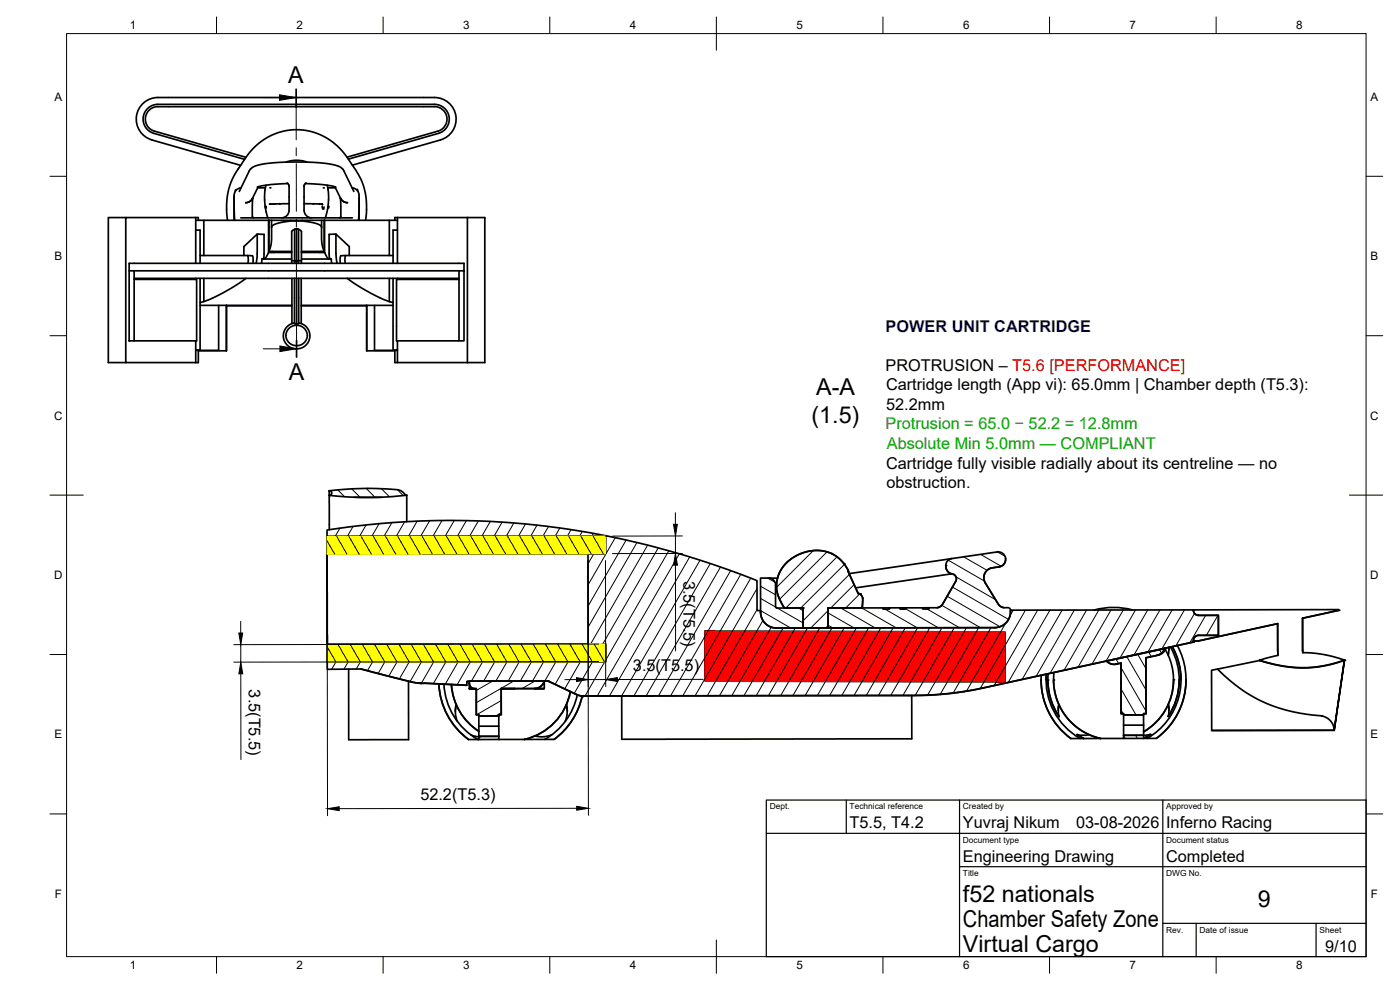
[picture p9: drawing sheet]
<svg xmlns="http://www.w3.org/2000/svg" width="297mm" height="210mm" viewBox="0 0 297 210" stroke-linecap="round" stroke-linejoin="round" font-family="sans-serif">
<!-- layer: Visible -->
<g fill="none" stroke="#000" stroke-width=".36">
<path d="M33.5 22.1h56.4a5 5 0 0 1 4.6 1 3.1 3.1 0 0 1-1.5 5.2l-19.1 5.5M33.5 22.6h58.7M33.5 20.7h58.7a4.6 4.6 0 0 1 4.5 3.9 4.6 4.6 0 0 1-3.3 5.1l-18.6 5.3M33.5 22.6a2.66 2.66 0 0 0-2.6 2.3 2.66 2.66 0 0 0 1.9 2.9l19.4 5.6M33.5 22.1a3.1 3.1 0 0 0-3.1 2.7 3.1 3.1 0 0 0 2.2 3.5l19.3 5.5M33.5 20.7a4.6 4.6 0 0 0-4.5 3.9 4.6 4.6 0 0 0 3.2 5.1l18.9 5.4M51.1 39.8a1.59 1.59 0 0 0-1.4 1.6M52.9 36.3l-2.1 4.3M52.9 36.2l.7-.7 1.6-.6 2.8-.4 3.1-.1h5.3l3.2 .3 2.4 .6 1 .9M54.7 39.8h1.6M54.8 39.6l-1.3 2.5M56.4 39.3l-.2 1.4-.1 1.9 .2 1.6 .5 2"/>
<path d="M60.7 34.4l1.9-.4 1.3 .1 1.3 .3M60.9 38.8l.3 .4 .1 .4M61.1 38.9l-3.6 .2-2.9 .6M61.3 39.3v5.3a1.59 1.59 0 0 1-1.6 1.6M64.5 39.3v5.3a1.62 1.62 0 0 0 1.6 1.6M64.8 38.9l3.4 .2 3.1 .6M64.9 38.8l-.3 .4-.1 .4M69.4 39.3l.3 1.4v1.9l-.2 1.6-.5 2M69.5 39.8h1.7M71 39.6l1.5 2.8 .5 .4 .7 .2M73 36.3l2.1 4.3M74.7 39.8a1.59 1.59 0 0 1 1.5 1.6v5.3"/>
<path d="M92.2 22.6a2.66 2.66 0 0 1 2.6 2.3 2.66 2.66 0 0 1-1.9 2.9l-19.3 5.5M26.7 46.1h-3.7v30.8h3.7M27.4 57.4v-1.5h71v16.4h-1v-14.9h1M27.4 57.4h1.1v14.9h-1.1zM28.5 59h68.9M28.5 59.3h13.2v13h-13.2M28.5 57.4h68.9M41.5 46.1h.6v.6M41.5 46.7h15.5M41.5 48.8h.9v7.1M41.5 46.1v9.8M41.5 46.1h-14.8v30.8h14.8"/>
<path d="M41.5 59v.3M42.4 54.2h11.1l.2 .6-.1 1M42.4 59v15.3h-.9M43.2 46.7v7.5M43.2 59v5M48.3 46.7l-.2-2v-1.9l.6-3.2 1.1-2.6 2.8-4.2 1.9-2.1 2.4-1.6 2.4-1.1 1.9-.4 1.6-.1 3.1 .4 2.7 1 2.1 1.3 2.3 2.3 2.9 4.3 1.2 2.7 .4 1.7 .2 1.8-.1 3.7M49.7 41.7l-.1 5M49.7 41.4v2.3M49.7 43.7l.1 3M50 40.3l-.1 .3M51.1 46.2h23.7M51.7 54.2v-1.9l2.9-2.7 1.4 .1v5.1"/>
<path d="M52.1 43h.1M52.2 59a29 29 0 0 1-9.6 5.1l-.2 .1M52.5 54.2l.2 .6-.1 1.1M53.5 45.9l.3 .3M53.6 42.1l-.5 .5-1 .4M53.6 42.1l-.1 .1M53.6 42l-.1 4M53.7 41.9a1.59 1.59 0 0 1-1.5 1.1M54.6 53.8l-.3 2M54.6 49.6v4.2M55.6 54.9h6.3M55.6 54.9l-.1 .9"/>
<path d="M56 54.8v.1M56 54.8l-.4 .1M56.3 40.1v.1M57 46.7h.1M57 46.7v6.9M57.1 46.7h4.6v.2l-3.2 .6-.8 .5-.2 3.7-.4 1.6M57.1 46.7v6.6M57.1 53.3h4.8M57.4 43.2l.1 .1M57.6 46.7v1.6M57.6 53.6h-.6l-.8 1.3M57.7 43.3h.1"/>
<path d="M57.7 53.3l.3 .3M58 53.6h3.9M58 53.5l-.4 .1M58 43.3h.1M58 43.3h-.8M59.3 43.2l-1.1 .1M59.3 43.2h.1M61.3 43.2h-2M61.7 46.9l3.5 .1 2.1 .5 .8 .4 .1 .3 .1 3.5 .5 1.6M61.7 46.7h7.1M61.9 55.3h.6v-6.6l-.6 .4v6.8M61.9 59v9.6"/>
<path d="M62.5 59v9.5M62.5 55.9v-.6h.4v.6M62.9 59v9.7h-.4v-.2M62.9 48.5l-.4 .1M63.3 48.6l-.4-.1v6.8h.4v.6M63.4 59v9.5M63.9 59v9.6M63.9 55.3h-.6v-6.6l.6 .4v6.8M63.9 53.3h4.9M63.9 53.6h4M63.9 54.9h6.4M64.2 46.7v.2"/>
<path d="M64.5 43.2h2M66.5 43.2l1.3 .1M66.5 43.2h.1M67.8 43.3l.6 .1M67.8 43.3h.1M67.9 53.5l1 .1M68.1 53.3l-.2 .3M68.2 46.7v1.6M68.3 43.3l.1 .1M68.3 43.3h.1M68.3 43.8l.2 .5M68.4 43.3h.1"/>
<path d="M68.4 43.4h.1M68.7 43.9l-.1 .3M68.8 46.7v6.6M68.8 46.7h.1M68.9 46.7h15.4M68.9 53.6l.7 1.3M68.9 46.7v6.9M69.5 40.1l.1 .1M69.8 53.9v-4.2l1.5-.1 2.8 2.7v1.9M69.8 53.9l.1 .9 .4 .1M69.9 54.8v.1M70.3 54.9l.1 .9"/>
<path d="M71.3 49.6v4.2M71.3 53.8l.2 2M72.2 42a1.59 1.59 0 0 0 1.5 1M72.2 42l.1 3.6-.1 .5-.2 .1M72.3 42.1v.1M73.4 54.2l-.2 .6v1.1M73.6 59a32.8 32.8 0 0 0 9 5M73.7 43h.1M75.8 40.2l.1 .3M76.2 43.7l-.2 3M82.6 46.7v7.5M82.6 59v5"/>
<path d="M83.4 54.2h-11.1l-.1 .6v1M83.4 59v15.3h.9M83.8 46.7v-.6h19.1v30.8h-3.7M84.3 46.1v9.8M84.3 48.8h-.9v7.1M84.3 59v.3M97.4 59.3h-13.3v13h13.3M99.2 46.1v30.8M41.5 72.3v4.6M42.1 74.3v2.6h-.6M42.4 64.8h19.5M46.4 64.8v9.5h-4.9"/>
<path d="M48.1 64.8l-.1 9.6h-5.9M48.1 64.9h13.8M61.3 69.6a2.24 2.24 0 0 1 3.2 0 2.24 2.24 0 0 1 0 3.2 2.24 2.24 0 0 1-3.2-.1 2.07 2.07 0 0 1 0-3.1zM62.5 68.5a2.76 2.76 0 0 0-1.9 4.2 2.76 2.76 0 0 0 4.6 0 2.76 2.76 0 0 0-1.8-4.2M63.4 68.5v.2h-.5M63.9 64.8h19.5M77.8 64.8l-13.9 .1M77.8 64.8v9.6h6M79.4 64.8v9.5h4.9M82.6 64l.8 .2M83.8 74.3v2.6h.5M84.3 72.3v4.6h14.9"/>
<path d="M69.4 113.8l59.1-.1v3.7l-59.1 .1zM69.4 117.5v19.2M69.8 104.1l5.1-.4h5.9a12.2 12.2 0 0 1 4.3 .5l.7 .6M69.8 104.1v1M69.8 105.1l.1 7.3M69.9 104.1a.49 .49 0 0 1 .5 .5 .49 .49 0 0 1-.5 .5M75.1 105.5h5.9M85.8 104.8l.5 .2M86.3 105l-5.3 .5h-5.9l-5.3-.4M86.3 105v5.7M166.7 119.6l2-1.6 2.5-1 2.2-.2 2.5 .4a6.7 6.7 0 0 1 4 4l2.2 4.7 .4 .1a2.08 2.08 0 0 1 .5 2.2l-.1 .7-7.2 .1v4.2h-5.3v-4.2h-4l-.8-1.5-.6-1.5-.3-2 .3-1.5 .6-1.5zM201.8 118.5l-21.7 3.2"/>
<path d="M211.5 117.1l-9.6 1.4a1.69 1.69 0 0 0-1 2.5l.6 .6 1 .3 .3 .5 .1 .5-2.9 5.2a1.58 1.58 0 0 1-1.4 .8h-1.5v.3h-1.3v-.3h-3.7v.3h-1.2v-.3h-2.2v.3h-1.4v-.3l-11.5 .1-.1 .1v4.1l35.3-.1M211.5 117.1a1.59 1.59 0 0 1 1.8 1.3M213.3 118.4a1.58 1.58 0 0 1-1.3 1.8l-1.6 .3-.7 .3-.6 .6-.4 1.1 .2 1 2.9 4.6a1.64 1.64 0 0 0 1.3 .8h.8l.3 .2 .2 .7M213.3 118.4h.1M213.3 118.7l-.2 .7-.6 .7-2.2 .4M69.4 136.7l59.1-.1v3.7l-59.1 .1zM149.6 133.9l63.6 .2v10.5l-63.6-.1zM161.4 129.9a3.4 3.4 0 0 0 3.3 3.3M161.4 129.9l-.1-7.3h1.7a1.47 1.47 0 0 1 1.5 1.5v4.6l.2 .2 5.6 .1 .1 .1v4.1h-5.7M161.4 129.9v-.4h-.8v-6.3l-9.6-3.6-6.2-1.9-7.7-2.1-9.2-2.1-7.2-1.2-6.5-.9-6.5-.6-8.7-.4-7.9 .1-8 .4-7.2 .6-6.5 .9v5.1l55.3-.1 .1 19.2-55.4 .1v5.3l7.2-.1 10.6 2.7 1.7 .3 10.1 .4v-.7l.6-.1h16.7l5.8 2.7 1.7 .5M163.2 122.6h1.7M165.2 126.6l1.2 2.4"/>
<path d="M170.3 129l.1 .1M175.7 129h.1M175.7 129v.1M179.9 121v.2l2.2 4.7M179.9 121a7.7 7.7 0 0 0-10.8-3.2l-1.3 .8-1.2 1-1.3 2-.4 1.4-.2 1 .1 1.2 .4 1.4M182.4 125.9l.6 1M183 126.9l-.1 2M183 126.9h.1M187.3 128.9h1.4M190.9 128.9h.8v.3v-.3h.4M197.1 128.9h-1.3M200.7 120.4l.2 .6 .4 .4 1.3 .7 .3 .9-3 5.2-.3 .4-.8 .3"/>
<path d="M201.9 121.7l-20.4 3M210.5 120.5l-.9 .3-.6 .6-.3 .8 .1 1 3 5 .6 .5 .6 .2M211 133.1l-46.3 .1M214.4 129.8a3.4 3.4 0 0 1-3.4 3.3M240.3 129.4a15.4 15.4 0 0 0-8.2 0M243.1 139.5h.1M243.1 139.5v11.9M245.5 139l-2.4 .5v11.9M247 137.6h.1M247.1 137.6h.1M247.1 137.6l-12.4 2.6M247.1 137.6a2.12 2.12 0 0 1-1.6 1.4"/>
<path d="M247.2 137.8a12.7 12.7 0 0 1-4.6 17.4 12.7 12.7 0 0 0 6.4-11M247.3 137.5a2.07 2.07 0 0 1-1.5 1.4l-2.7 .6M248 137.3v.5M248 137.3l-.2 1.7M248.3 137.3a13.9 13.9 0 0 1-.5 14.7M248.7 137.2a14.3 14.3 0 0 1 1.8 7M248.7 137.2a14.3 14.3 0 0 1-5.3 19.4M249.8 136.9a15.4 15.4 0 0 1-4.5 19.7M253.2 129.5a1.05 1.05 0 0 0 1 1h4.3v4.3h-4.3a1.05 1.05 0 0 0-1 1M253.2 129.5l30.8-.2v.2l-7.7 1.6 .1 7.4 4.2 .3 4.6 1.2-4.5 1.2-3.6 .4-4.6-.3-5.3-1.2 3.9-1.1-.1-6.7-16.8 3.7h-1v-.2M253.2 129.5l-38.8-.1v.4M253.2 136.2l-36.5 8a118.7 118.7 0 0 1-15.4 2.9l-3.6 .3-4.3 .1"/>
<path d="M253.2 135.8v.4M253.2 136.2l-44.6 9.7a69.1 69.1 0 0 1-14.6 1.6l-70.2 .1M253.2 136.2h.1M254.2 136h-1M266.7 133.3l-12.5 2.7M271 132.3h.1M271 132.3l.1 6.7M271 132.3l-4.4 1M271.1 137.9h.1M276.3 131.1l.1 7.4M276.3 131.1h.1M276.3 137.9h.1"/>
<path d="M284 129.5l-7.7 1.6M74 141.9v15h12.7v-12.4M76.5 141.9l10.2 2.6M86.7 144.5l1.8 .4h1.7M90.2 144.9l8.8 .4M93.1 145.1a15.3 15.3 0 0 0 6.3 11.8h2.2M93.1 145.1a15.4 15.4 0 0 0 6.3 11.8M94.2 145.1a14.3 14.3 0 0 0 7.2 11.8M95.8 145.2a12.7 12.7 0 0 0 5.8 9.9M96.6 150.9l.2-1.4-.2 1.8 .4 1.8M99.3 144.6h-.3M99.6 144.5l-.6 .1"/>
<path d="M99.6 145v1.1M99.6 145a1.05 1.05 0 0 0 1 1.1M99.9 155.9l1.7 .4M100.6 146.1h-1h1.4M101 146.1v5.5h.6M101.6 154h4.2v-2.1h-4.2v4.3h4.2v-2.2M105.8 156.9v-.7h-4.2v.7M105.8 156.9h-4.2M106.3 146.1v5.5h-.5M106.3 146.1h2.8M109.1 146.1h.1M109.1 146.1h-2.8"/>
<path d="M113.4 146.1h-7.1v5.5h-.5v.3h-4.2v-.3h-.6v-5.5h-.4M113.4 146.1h2.1h-9.2M113.4 146.1l.6-.1 .7-.4 .6-.6 .2-.5v1.6M115.5 144.5h.8l6 2.8 1.5 .4M115.5 144.5h-15.9v.5M115.5 144.4a2.12 2.12 0 0 1-2.1 1.6M116.3 144.5l.1 .1M117.1 155.9l-1.8 .4-1.8-.2M120.3 150.9l-.2-1.4 .2 1.8-.4 1.7M121 146.7a12.7 12.7 0 0 1-9.8 10.2M122.5 147.4a14.3 14.3 0 0 1-6.9 9.4M123.5 147.7a15.4 15.4 0 0 1-6 9.1"/>
<path d="M123.5 147.7a15.1 15.1 0 0 1-6 9.1l-11.7 .1M131.9 147.6h-8.1v.1M133.7 147.6h.4zM138.5 147.6h-4.2M193.4 147.5v9.2l-61.5 .1v-9.2h2.4M193.4 147.5l-59.3 .1h.2M220.9 144.2v.1M220.9 144.3a15.3 15.3 0 0 0 6.3 12.4h2.7M220.9 143.3a15.4 15.4 0 0 0 6.3 13.4M222 143a14.3 14.3 0 0 0 7.1 13.7M222 143l-.1 1.2M222.3 144.3a13.9 13.9 0 0 0 2.4 7.7"/>
<path d="M222.4 142.9a13.9 13.9 0 0 0 2.3 9.1M223.5 144.2a12.7 12.7 0 0 0 10 12.4M223.6 142.7a12.7 12.7 0 0 0 9.9 13.9M224.5 150.7l.1-1.2-.1 1.5 .2 1M224.7 152h.1M228.5 155.8l1 .2 1.6-.2M228.5 155.8l1.4 .8M233.5 156.6l-3.6 .1M234.7 140.2h.1M234.7 140.2a2.59 2.59 0 0 0 3.1 .5v10.7h.6v.3l4.2-.1v-.2h.5M234.7 140.2a2.19 2.19 0 0 0 2.2 .7l.9-.2M237.8 140.7v10.7h.6"/>
<path d="M237.8 140.6h.1M238.4 156v.6h-4.9M238.4 156h4.2v.6M238.4 156h4.2M238.4 153.8h4.2v2.2M242.6 151.4h.5M242.6 153.8v-2.2l-4.2 .1v4.3M243.4 156.6h-5M244 155.8l-1.4 .8 1.4-.8-1.4 .2M248 150.7l-.2-1.3 .2 1-.2 1.6M250.2 144.2a13.9 13.9 0 0 1-2.4 7.8M251.6 144.2h.1"/>
<path d="M251.6 144.2a15.3 15.3 0 0 1-6.3 12.4h-1.9M257 142.2l1.3-.3 2.9 2.7 3.4 2.5a35.1 35.1 0 0 0 16.1 4.8 3.2 3.2 0 0 1 2.3 3l-25.9 .1zM267.2 140.1h.1M267.2 140.1l-8.9 1.8M283 154.9h.1M283 154.9l-25.9 .1M285.2 140.1l-2.2 14.8zM285.2 140l-2.1 .7-1.9 .5-4.3 .5-2.5-.1-2.5-.3-4.7-1.2"/>
</g>
<g fill="#000">
<circle cx="57.2" cy="39.8" r=".18"/>
<circle cx="68.6" cy="39.8" r=".18"/>
<circle cx="56.3" cy="43.8" r=".18"/>
<circle cx="56.3" cy="43.9" r=".18"/>
<circle cx="56.3" cy="44.1" r=".18"/>
<circle cx="57.2" cy="43.3" r=".18"/>
<circle cx="68.5" cy="44.3" r=".18"/>
<circle cx="69.5" cy="44.1" r=".18"/>
<circle cx="69.6" cy="43.9" r=".18"/>
<circle cx="69.6" cy="43.8" r=".18"/>
<circle cx="69.8" cy="105.1" r=".18"/>
<circle cx="176.4" cy="117.4" r=".18"/>
<circle cx="179" cy="119.6" r=".18"/>
<circle cx="200.6" cy="120" r=".18"/>
<circle cx="170.4" cy="129" r=".18"/>
<circle cx="179.9" cy="121.2" r=".18"/>
<circle cx="182.1" cy="125.9" r=".18"/>
<circle cx="182.5" cy="126" r=".18"/>
<circle cx="253.2" cy="136.2" r=".18"/>
<circle cx="284" cy="129.5" r=".18"/>
<circle cx="106.3" cy="146.1" r=".18"/>
<circle cx="109.1" cy="146.1" r=".18"/>
<circle cx="116.3" cy="144.5" r=".18"/>
<circle cx="134.1" cy="147.6" r=".18"/>
<circle cx="222.3" cy="144.3" r=".18"/>
<circle cx="223.5" cy="144.2" r=".18"/>
<circle cx="228.5" cy="155.8" r=".18"/>
<circle cx="244" cy="155.8" r=".18"/>
<circle cx="247.8" cy="152" r=".18"/>
<circle cx="249" cy="144.2" r=".18"/>
<circle cx="250.2" cy="144.2" r=".18"/>
<circle cx="285.2" cy="140" r=".18"/>
<circle cx="285.2" cy="140.1" r=".18"/>
</g>
<!-- layer: BORDER -->
<g fill="none" stroke="#000" stroke-width=".21">
<path d="M14.1 7.1h275.7v195.8h-275.7zM45.9 3.6v3.5M81.3 3.6v3.5M116.6 3.6v3.5M152 3.6v7.1M187.3 3.6v3.5M222.7 3.6v3.5M258 3.6v3.5M10.6 37.4h3.5M289.8 37.4h3.5M10.6 71.2h3.5M289.8 71.2h3.5"/>
<path d="M10.6 105h7.1M286.3 105h7M10.6 138.8h3.5M289.8 138.8h3.5M10.6 172.7h3.5M289.8 172.7h3.5M152 199.4v7.1M45.9 202.9v3.6M81.3 202.9v3.6M116.6 202.9v3.6M187.3 202.9v3.6M222.7 202.9v3.6"/>
<path d="M258 202.9v3.6"/>
</g>
<!-- layer: TITLEBLOCK -->
<path d="M162.6 169.7h127.2v33.2h-127.2zM162.6 176.8h127.2M179.5 169.7v7.1M203.6 169.7v33.2M246.7 169.7v33.2M203.6 183.8h86.2M246.7 195.9h43.1M253.8 195.9v7M279.2 195.9v7" fill="none" stroke="#000" stroke-width=".25"/>
<!-- layer: Hatching -->
<g fill="#f00" stroke="#f00" stroke-width=".21">
<path d="M149.6 133.9l63.6 .1h-63.6z"/>
<path d="M149.6 134h63.6v10.5z"/>
<path d="M149.6 134v10.5h63.6zM149.6 144.5h63.6v.1z"/>
</g>
<g fill="none" stroke="#000" stroke-width=".21">
<path d="M69.4 114.7l1.6 2.8M71.4 113.8l2.2 3.7M71.7 103.9l1.4 1.5M72.1 112l-2.7 4.7M74 113.8l2.2 3.7M74.6 103.7l1.8 1.8M74.9 111.7l-3.4 5.8M76.6 113.8l2.2 3.7M77.7 111.4l-3.6 6.1M77.7 103.6l1.9 1.9M79.2 113.8l2.1 3.7M80.4 111.1l-3.7 6.4"/>
<path d="M80.9 103.7l1.7 1.7M81.8 113.8l2.1 3.7M83.1 110.9l-3.8 6.6M84.3 103.9l1.3 1.2M84.4 113.8l2.1 3.7M85.8 110.7l-3.9 6.8M87 113.8l2.1 3.7M88.5 110.5l-4 7M89.6 113.8l2.1 3.7M91.1 110.5l-4 7M92.2 113.8l2.1 3.7M93.8 110.4l-4.1 7.1"/>
<path d="M94.7 113.8l2.2 3.7M96.4 110.4l-4.1 7.1M97.3 113.8l2.2 3.7M98.9 110.4l-4 7.1M99.9 113.8l2.2 3.7M101.5 110.5l-4 7M102.5 113.8l2.1 3.7M104 110.6l-3.9 6.9M105.1 113.7l2.1 3.8M106.5 110.8l-3.8 6.7M107.7 113.7l2.1 3.8M109 110.9l-3.8 6.6"/>
<path d="M110.3 113.7l2.1 3.8M111.5 111.1l-3.7 6.4M112.9 113.7l2.1 3.7M113.9 111.4l-3.5 6.1M115.5 113.7l2.1 3.7M116.4 111.7l-3.4 5.8M118.1 113.7l2.1 3.7M118.8 112l-3.2 5.4M120.6 113.7l2.2 3.7M121.1 112.3l-2.9 5.1M123.2 113.7l2.2 3.7M123.5 112.7l-2.7 4.7"/>
<path d="M125.8 113.7l2.2 3.7M125.9 113.1l-2.5 4.3M128.2 113.6l-3.5 6M128.4 113.7v.1M130.5 114l-5.7 10.1M132.8 114.6l-8 14M135.1 115.1l-10.3 17.9M137.4 115.6l-17.6 30.5M139.6 116.2l-17.8 30.9M141.9 116.8l-17.8 30.8M144.1 117.5l-17.4 30.1M146.3 118.1l-17 29.5"/>
<path d="M148.5 118.8l-16.6 28.8M150.7 119.5l-16.2 28.1M172.5 116.8l-7.8 7.8M175.4 117.1l-10 10M177.6 118.1l-10.9 10.9M179.1 119.7l-9.2 9.3M201.2 118.8l7.6 4.4M204.4 118.1l5 2.9M208 117.6l4.4 2.5M211.6 117.1l1.6 .9M69.4 137.2l1.9 3.2M70.8 136.7l-1.4 2.4"/>
<path d="M71.7 136.7l2.2 3.7M73.4 136.7l-3 5.3M74.3 136.7l2.1 3.7M76 136.7l-3 5.2M76.9 136.7l2.1 3.7M78.6 136.7l-3 5.2M79.5 136.7l2.1 3.7M81.2 136.7l-3.2 5.6M82.1 136.7l2.1 3.7M83.8 136.7l-3.6 6.1M84.7 136.7l2.1 3.7M86.4 136.7l-3.9 6.7"/>
<path d="M87.2 136.7l2.2 3.7M89 136.7l-4.3 7.3M89.8 136.7l2.2 3.7M91.6 136.7l-4.6 7.9M92.4 136.7l2.2 3.7M94.2 136.7l-4.8 8.2M95 136.7l2.1 3.7M96.7 136.7l-4.8 8.3M97.6 136.7l2.1 3.7M99.3 136.7l-4.8 8.4M100.2 136.7l2.1 3.7M101.9 136.7l-4.9 8.5"/>
<path d="M102.8 136.7l2.1 3.7M104.5 136.7l-4.5 7.8-.4 .2M105.4 136.7l2.1 3.7M107.1 136.7l-4.5 7.8M108 136.7l2.1 3.7M109.7 136.7l-4.5 7.8M110.5 136.7l2.2 3.7M112.3 136.6l-4.5 7.9M113.1 136.6l2.2 3.8M114.9 136.6l-4.5 7.9M115.7 136.6l2.2 3.8M117.5 136.6l-4.5 7.9"/>
<path d="M118.3 136.6l2.1 3.7M120.1 136.6l-4.5 7.9M120.9 136.6l2.1 3.7M122.7 136.6l-4.9 8.6M123.5 136.6l2.1 3.7M126.1 136.6l2.1 3.7M152.9 120.3l-15.8 27.3M155 121l-15.3 26.6M157.1 121.8l-14.8 25.8M159.3 122.6l-14.4 25M160.6 124.8l-13.1 22.8M160.6 129.3l-10.5 18.3"/>
<path d="M161.3 126.9l3.2 1.9M161.3 124.3l3.2 1.9M161.4 129.5l6.3 3.7M161.8 131.6l-9.2 16M162.8 122.6l1.6 .9M163.6 133l-8.4 14.6M164.9 129l5.5 3.1M166.1 133.2l-8.3 14.4M168.7 133.2l-8.3 14.3M169.4 129l1 .5M171.3 133.2l-8.3 14.3M173.9 133.2l-8.3 14.3"/>
<path d="M175.7 132.6l1 .6M175.7 130l5.5 3.2M175.7 129.5l-3.7 3.7M175.7 132.7l-.5 .5M176.5 133.2l-8.3 14.3M178.3 128.9l7.3 4.3M179.1 133.2l-8.3 14.3M180.2 121.8l-9.8 9.9M181.2 124l-5 5M181.7 133.2l-8.3 14.3M182.4 125.9l-3 3M182.8 128.9l7.3 4.3"/>
<path d="M182.9 128.6l-.3 .3M184.3 133.2l-8.3 14.3M186.9 133.2l-8.3 14.3M187.3 128.9v.1M187.7 129.2l6.9 4M189.5 133.2l-8.3 14.3M192.1 133.2l-8.3 14.3M192.1 129.1l7 4.1M194.7 133.2l-8.3 14.3M196.7 129.2l6.8 4M197.2 133.2l-8.2 14.3M199.8 128.4l8.2 4.8"/>
<path d="M199.8 133.2l-8.2 14.3M200.9 126.5l11.2 6.4M202 124.5l11.9 6.9M202.4 133.2l-8.3 14.3M202.8 122.4l8.4 4.8M205 133.2l-8.2 14.2M207.6 133.2l-8.1 14.1M210.2 133.1l-8 13.9M213.4 132.2l-8.4 14.4M214.9 129.4l-.7 1.3M217.6 129.4l-9.7 16.7M220.1 129.4l-9.2 16"/>
<path d="M222.7 129.4l-8.8 15.3M225.3 129.4l-8.5 14.7M227.9 129.4l-8.1 14.1M230.5 129.4l-7.7 13.4M233.1 129.4l-7.4 12.8M235.7 129.4l-7 12.1M236.7 139.8l.6 1M238.3 129.4l-6.6 11.5M239.1 139.3l4 7M240.9 129.4l-6.3 10.8M241.4 138.8l1.7 3M243.5 129.4l-5.9 10.2"/>
<path d="M243.7 138.3l.5 1M246 137.8l.4 .8M246.1 129.4l-5.5 9.5M248.7 129.4l-5.2 8.9M251.3 129.4l-4.8 8.2M253.4 130.1l-4 6.9M255.8 130.5l-3.4 5.8M258.4 130.5l-2.5 4.3M102.1 156.2l-.5 .3M104.5 144.5l-3.5 2M105.8 156.7l-.3 .2M106.3 148.6l-5.2 3"/>
<path d="M106.3 151.2l-1.1 .7M109 144.5l-8 4.6M113.5 144.5l-2.7 1.6M237.8 146.1l3.2 5.5M237.8 141.6l5.3 9.2M237.8 150.6l.5 .8M238.3 151.5l.1 .1M238.4 156l.3 .6M240.9 156l.4 .6"/>
</g>
<g fill="#ff0" stroke="#ff0" stroke-width=".21">
<path d="M69.4 113.8l59-.1z"/>
<path d="M124.8 136.6h3.7z"/>
<path d="M69.4 136.7h59.1v3.6z"/>
<path d="M69.4 113.8l59.1 3.6-.1-3.6zM69.4 113.8l59.1 3.6h-59.1z"/>
<path d="M69.4 117.4h59.1zM69.4 117.4h55.3zM69.4 117.4h55.3z"/>
<path d="M124.8 136.6l3.7 .1zM69.4 136.7h59.1z"/>
<path d="M69.4 136.7v3.6h59.1zM69.4 140.3h59.1z"/>
</g>
<!-- layer: Section Lines -->
<path d="M62.8 18.9v3.6M62.9 72.2v3.6" fill="none" stroke="#000" stroke-width=".36"/>
<path d="M55.8 20.7h3.5M62.8 22.5v7.2M62.8 31.4v1.6M62.9 34.7v10.1M62.9 49.9v10.1M62.9 46.5v1.7M55.9 74h3.5M62.9 65v7.2M62.9 61.6v1.7" fill="none" stroke="#000" stroke-width=".21"/>
<path d="M59.3 20.1l3.5 .6-3.5 .6zM59.4 73.4l3.5 .6-3.5 .6z" fill="#000" stroke="#000" stroke-width=".21"/>
<!-- layer: FD_Dimensions -->
<g fill="none" stroke="#000" stroke-width=".21">
<path d="M69.4 119l.1 54M128.5 118.9v26.7M143.3 108.8v2.4M143.3 113.7v3.7M143.3 119.9v18.2M144.8 113.7h-14.9M144.8 117.4h-14.9M51.1 131.8v2.5M51.1 136.7v3.8M127 136.6l-77.4 .1M51.1 142.9v18.2M122.3 144.2h-2.5"/>
<path d="M124.8 145.6l-.1-26.7 .1 54M124.8 144.2h3.7M127 140.3l-77.4 .2M149.2 144.1h-18.2M122.3 171.5h-50.3"/>
</g>
<path d="M142.9 111.2h.8l-.4 2.5zM143.3 117.4l.4 2.5h-.8zM50.7 134.3h.8l-.4 2.4zM51.1 140.5l.4 2.4h-.8zM122.3 143.7l2.5 .5-2.5 .4zM128.5 144.2l2.5-.5v.9zM69.5 171.5l2.5-.4v.9zM122.3 171l2.5 .5-2.5 .4z" fill="#000" stroke="#000" stroke-width=".21"/>
<g font-size="4.9">
<text x="61.2" y="17.5">A</text>
<text x="61.3" y="80.7">A</text>
<text x="173.2" y="83.7">A-A</text>
<text x="172.2" y="89.7">(1.5)</text>
<text x="204.3" y="191.3">f52 nationals</text>
<text x="204.3" y="196.6">Chamber Safety Zone</text>
<text x="266.9" y="192.5">9</text>
<text x="204.3" y="201.9">Virtual Cargo</text>
</g>
<text font-size="3.5" fill="#00007f" x="187.9" y="70.3">POWER UNIT CARTRIDGE</text>
<g font-size="3.5">
<text x="187.9" y="78.6">PROTRUSION – T5.6 [PERFORMANCE]</text>
<text x="188" y="82.8">Cartridge length (App vi): 65.0mm | Chamber depth (T5.3):</text>
<text x="188" y="86.9">52.2mm</text>
<text x="188" y="99.4">Cartridge fully visible radially about its centreline — no</text>
<text x="188" y="103.5">obstruction.</text>
<text x="145" y="123.2" transform="rotate(90 145 123.2)">3.5(T5.5)</text>
<text x="134.3" y="142.4">3.5(T5.5)</text>
<text x="52.8" y="146.2" transform="rotate(90 52.8 146.2)">3.5(T5.5)</text>
<text x="89.2" y="169.8">52.2(T5.3)</text>
<text x="180.2" y="175.7">T5.5, T4.2</text>
<text x="204.3" y="175.7">Yuvraj Nikum</text>
<text x="228.3" y="175.7">03-08-2026</text>
<text x="247.4" y="175.7">Inferno Racing</text>
<text x="204.3" y="182.8">Engineering Drawing</text>
<text x="247.4" y="182.8">Completed</text>
<text x="281.1" y="202">9/10</text>
</g>
<g font-size="3.5" fill="#0a0">
<text x="187.9" y="91.1">Protrusion = 65.0 − 52.2 = 12.8mm</text>
<text x="188.1" y="95.2">Absolute Min 5.0mm — COMPLIANT ✓</text>
</g>
<g font-size="2.5">
<text x="27.6" y="6.2">1</text>
<text x="62.9" y="6.2">2</text>
<text x="98.3" y="6.2">3</text>
<text x="133.6" y="6.2">4</text>
<text x="169" y="6.2">5</text>
<text x="204.3" y="6.2">6</text>
<text x="239.6" y="6.2">7</text>
<text x="275" y="6.2">8</text>
<text x="11.5" y="21.4">A</text>
<text x="290.7" y="21.4">A</text>
<text x="11.5" y="55.2">B</text>
<text x="290.7" y="55.2">B</text>
<text x="11.5" y="89">C</text>
<text x="290.7" y="89">C</text>
<text x="11.5" y="122.8">D</text>
<text x="290.7" y="122.8">D</text>
<text x="11.5" y="156.6">E</text>
<text x="290.7" y="156.6">E</text>
<text x="11.6" y="190.4">F</text>
<text x="290.8" y="190.4">F</text>
<text x="27.6" y="205.6">1</text>
<text x="62.9" y="205.6">2</text>
<text x="98.3" y="205.6">3</text>
<text x="133.6" y="205.6">4</text>
<text x="169" y="205.5">5</text>
<text x="204.3" y="205.6">6</text>
<text x="239.6" y="205.6">7</text>
<text x="275" y="205.6">8</text>
</g>
<g font-size="1.8">
<text x="163.3" y="171.7">Dept.</text>
<text x="180.2" y="171.7">Technical reference</text>
<text x="204.3" y="171.7">Created by</text>
<text x="247.4" y="171.7">Approved by</text>
<text x="204.3" y="178.7">Document type</text>
<text x="247.4" y="178.7">Document status</text>
<text x="204.3" y="185.8">Title</text>
<text x="247.4" y="185.8">DWG No.</text>
<text x="247.4" y="197.8">Rev.</text>
<text x="254.5" y="197.8">Date of issue</text>
<text x="279.9" y="197.8">Sheet</text>
</g>
</svg>
